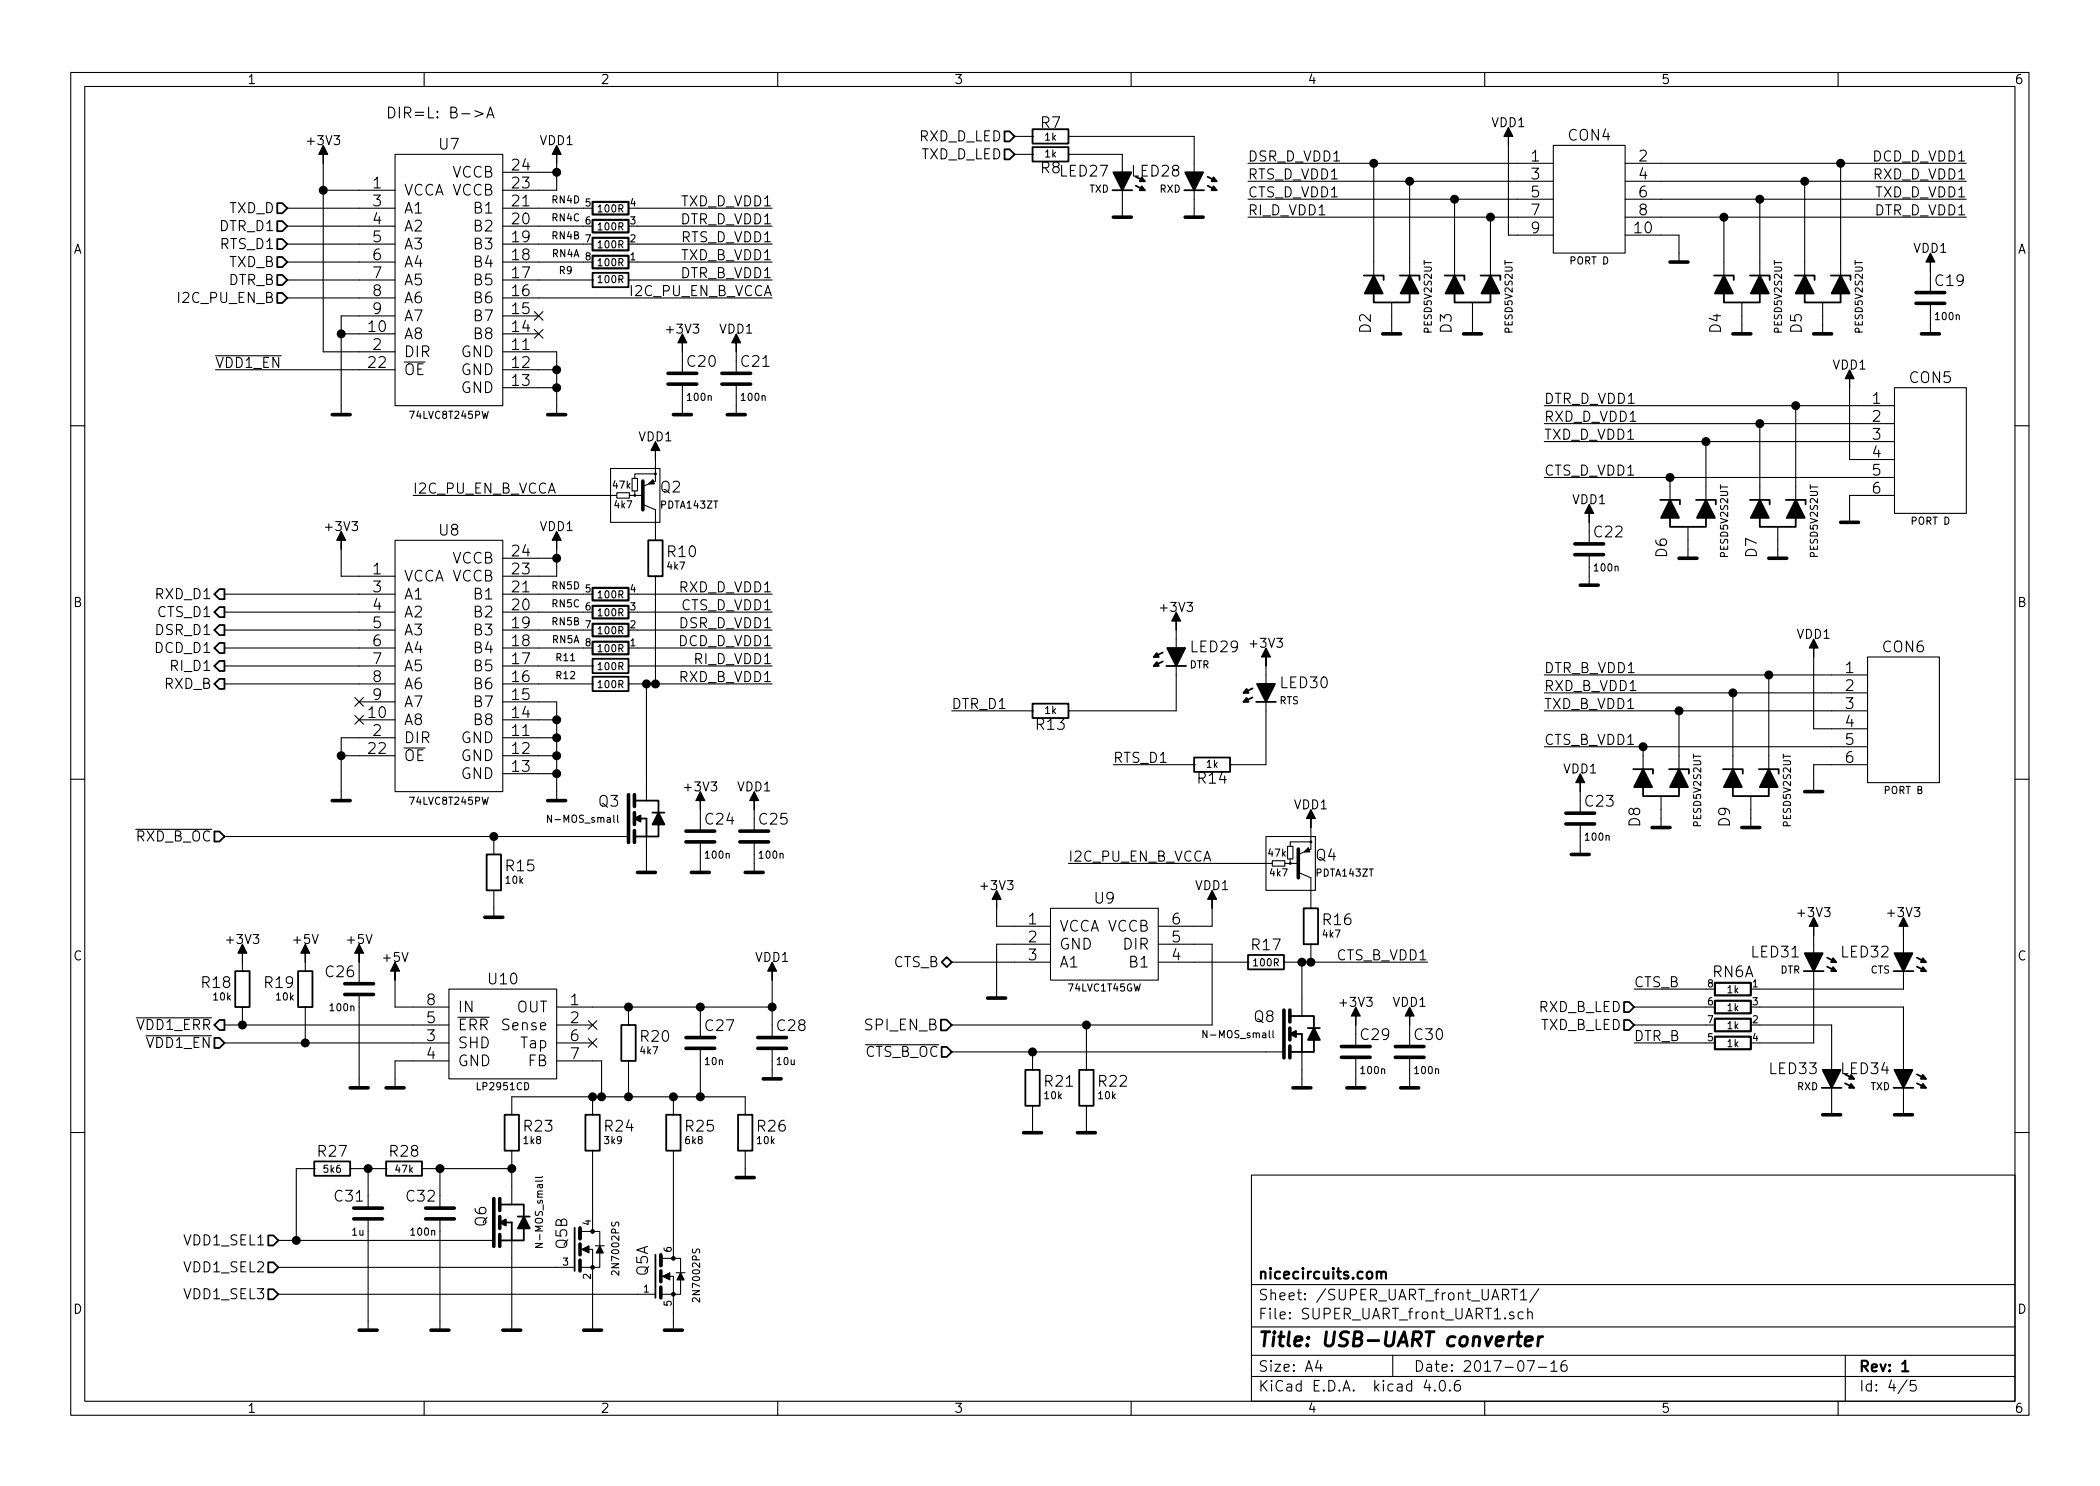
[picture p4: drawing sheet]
<svg xmlns="http://www.w3.org/2000/svg" width="297mm" height="210mm" viewBox="0 0 297 210" stroke-linecap="round" stroke-linejoin="round" font-family="sans-serif">
<g fill="none" stroke="#000" stroke-width=".15">
<path d="M10 10.3h277v189.9h-277zM12 12.2h273v186.1h-273zM60 10.3v1.9M67.2 15.7l1.2 .4-1.2 .4M68.9 16.7l.5-1.5 .5 1.5M69 16.3h.7M110 10.3v1.9M143.5 19.3h2.5M146 19.3h.1M151.1 19.3h.1M151.1 19.3h17.8v5.1M160 10.3v1.9"/>
<path d="M210 10.3v1.9M260 10.3v1.9M40.6 37.1h15.3M40.6 29.5h15.3M40.6 34.5h15.3M40.6 32h15.3M40.6 39.6h15.3M45.7 26.9h10.2M45.7 23.1v26.7h10.2M55.9 21.8h15.2v35.6h-15.2zM71.1 37.1h11.4M71.1 29.5h11.4"/>
<path d="M71.1 34.5h11.4M71.1 32h11.4M71.1 39.6h12.7M71.1 24.4h7.6M78.7 23.1v3.8h-7.6M83.8 39.6h.1M88.9 39.6h.1M88.9 37.1h20.3M88.9 39.6h20.3M90.2 29.5h19M90.2 34.5h19M90.2 32h19"/>
<path d="M143.5 21.8h2.5M146 21.8h.1M151.1 21.8h.1M151.1 21.8h7.6v2.6M158.7 26.9v3.8M168.9 26.9v3.8M176.5 23.1h43.2M176.5 25.6h43.2M176.5 28.2h43.2M176.5 30.7h43.2M194.3 23.1v15.9M199.4 25.6v13.4"/>
<path d="M205.7 28.2v10.8M210.8 30.7v8.3M213.4 20.6v12.7h6.3M219.7 20.6h10.2v15.2h-10.2zM229.9 23.1h48.2M229.9 25.6h48.2M229.9 28.2h48.2M229.9 30.7h48.2M229.9 33.3h7.6v3.8M243.8 30.7v8.3M248.9 28.2v10.8M255.3 25.6v13.4"/>
<path d="M260.3 23.1v15.9M273 38.3v3.1M30.5 52.3h25.4M30.5 50.3h9.3M40.6 42.2h15.3M48.3 47.2h7.6M55.9 44.7h-7.6v14M71.1 49.8h7.6v8.9M71.1 52.3h7.6M71.1 42.2h38.1M71.1 44.7h5.1M71.1 47.2h5.1"/>
<path d="M71.1 54.9h7.6M75.6 44.1l1.2 1.2M75.6 46.6l1.2 1.2M76.8 44.1l-1.2 1.2M76.8 46.6l-1.2 1.2M96.5 49.8v3M96.5 54.4v4.3M104.1 49.8v3M104.1 54.4v4.3M196.8 42.8v4.4M208.3 42.8v4.4M218.4 57.4h49.6"/>
<path d="M218.4 59.9h49.6M246.4 42.8v4.4M248.9 59.9v10.8M254 57.4v13.3M257.8 42.8v4.4M261.6 54.9v10.1h6.4M268 54.9h10.1v17.7h-10.1zM273 42.9v4.3M10 60.2h2M48.3 77.7v3.8h7.6M55.9 76.4h15.2v35.6h-15.2zM58.4 70.1h28.8"/>
<path d="M71.1 79h7.6M78.7 77.7v3.8h-7.6M86.4 66.3h6.9v7.6h-6.9zM87.2 69.7h1.8v.8h-1.8zM89.4 67.7h.8v1.8h-.8zM89.8 69.5v.6h-.8M89.8 70.1h1.1M90.9 71.4l1.8 .7v4.3M92.7 76.4h.1M92.7 67.1h-2.9v.6M92.7 65v3.1l-1.8 .7M218.4 62.5h49.6"/>
<path d="M218.4 67.6h49.6M224.8 73.9v3.1M224.8 78.5v4.3M236.2 67.6v3.1M238.8 74.5v4.5M241.3 62.5v8.2M251.5 74.5v4.5M268 70.1h-6.4v3.8M285 60.2h2M31.7 94.2h24.2M31.7 86.6h24.2M31.7 91.7h24.2"/>
<path d="M31.7 89.1h24.2M31.7 84.1h24.2M31.7 96.8h24.2M50.2 98.7l1.2 1.2M50.8 99.3h5.1M51.4 98.7l-1.2 1.2M71.1 99.3h7.6v14M71.1 94.2h12.7M71.1 86.6h11.4M71.1 91.7h11.4M71.1 89.1h11.4M71.1 84.1h11.4"/>
<path d="M71.1 96.8h12.7M83.8 94.2h.1M83.8 96.8h.1M88.9 94.2h.1M88.9 96.8h.1M88.9 94.2h20.3M88.9 91.7h20.3M88.9 96.8h20.3M90.2 86.6h19M90.2 89.1h19M90.2 84.1h19M91.4 96.8v16.5"/>
<path d="M92.7 81.5h.1M92.7 81.5v15.3M166.4 89.1v2.6M166.4 94.2v6.4h-15.3M179.1 94.2v2.6M179.1 99.3v8.9h-5.1M218.4 95.5h45.8M218.4 98h45.8M245.1 98v10.8M250.2 95.5v13.3M256.5 93v10.1h7.7M264.2 93h10.1v17.7h-10.1z"/>
<path d="M10 110.3h2M19.2 117.3h10.7M31.7 118.4h57.2M48.3 106.9h7.6M50.2 101.2l1.2 1.3M50.8 101.8h5.1M51.4 101.2l-1.2 1.3M55.9 104.4h-7.6v8.9M69.8 118.4v2.5M71.1 104.4h7.6M71.1 106.9h7.6M71.1 109.5h7.6"/>
<path d="M71.1 101.8h7.6M78 115.3v1.1l-.6-1.1v1.1M87.4 115.3v.9l.1 .2M91.4 118.4v5M99.1 114.5v3.1M99.1 119.1v4.3M106.7 114.5v3.1M106.7 119.1v4.3M134.6 100.6h11.4M146 100.6h.1M151.1 100.6h.1M157.5 108.2h11.4"/>
<path d="M168.9 108.2h.1M174 108.2h.1M179.1 118.4h7v7.6h-7zM182.1 119.8h.8v1.7h-.8zM185.4 119.1h-2.9v.7M185.4 117.1v3l-1.8 .8M218.4 100.6h45.8M218.4 105.7h45.8M223.5 112v3.1M223.5 116.6v4.3M232.4 105.7v3.1M234.9 112.6v4.5"/>
<path d="M237.5 100.6v8.2M247.6 112.6v4.5M264.2 108.2h-7.7v3.8M285 110.3h2M34.3 137.4h.1M34.3 136.1v1.3M43.2 137.4h.1M43.2 136.1v1.3M50.8 136.1v3.1M55.9 138.7v3.8h7.6M63.5 139.9h15.2v12.7h-15.2zM69.8 126h.1"/>
<path d="M69.8 120.9h.1M69.8 126v3.8M109.2 138.7v8.1M134.6 136.1h14M141 128.5v2.6h7.6M148.6 128.5h15.2v10.2h-15.2zM148.6 133.6h-7.6v7.6M151.1 122.2h28.9M163.8 133.6h7.6v11.4h-36.8M163.8 136.1h12.7M171.4 128.5v2.6h-7.6M176.5 136.1h.1"/>
<path d="M180 121.8h1.7v.7h-1.7zM181.6 136.1h.1M181.6 136.1h20.3M182.5 121.5v.7h-.8M182.5 122.2h1.1M183.6 123.4l1.8 .8v4.3M184.1 136.1v7.7M185.4 133.6h.1M185.4 128.5h.1M185.4 133.6v2.5M231.1 139.9h10.2M256.5 132.3v2.6"/>
<path d="M256.5 137.4v10.2h-7.6M269.2 132.3v2.6M269.2 137.4v2.5h-21.6M19.3 144h10.6M20.6 146.6h9.3M31.7 145h31.8M31.7 147.6h31.8M34.3 142.5h.1M34.3 142.5v2.5M43.2 142.5h.1M43.2 142.5v5.1M50.8 140.7v13.2"/>
<path d="M63.5 150.1h-7.6v3.8M64.8 143.9h4.4M72.4 157.7h.1M72.4 157.7v-2.5h33v2.5M78.7 145h5.1M78.7 147.6h5.1M78.7 142.5h30.5M78.7 150.1h6.4v5.1M83.2 147l1.2 1.2M83.2 144.4l1.2 1.2M83.8 157.7h.1M83.8 155.2v2.5"/>
<path d="M84.4 147l-1.2 1.2M84.4 144.4l-1.2 1.2M88.9 150.1h.1M88.9 145h.1M88.9 142.5v2.5M88.9 150.1v5.1M95.2 157.7h.1M95.2 155.2v2.5M99.1 142.5v4.3M99.1 148.3v6.9M105.4 157.7h.1M109.2 148.3v4.3"/>
<path d="M122.4 147.8h10.4M134.6 148.8h47M146 156.5h.1M146 151.4h.1M146 148.8v2.6M146 156.5v3.8M153.7 156.5h.1M153.7 151.4h.1M153.7 145v6.4M153.7 156.5v3.8M170.7 145.8v1l-.5-1v1M180.1 145.8v.9l.1 .1"/>
<path d="M184.1 148.8v5.1M191.8 145v3.1M191.8 149.6v4.3M199.4 145v3.1M199.4 149.6v4.3M231.1 145h10.2M231.1 147.6h10.2M231.1 142.5h10.2M248.9 145h10.2v6.4M248.9 142.5h20.3v8.9M259.1 153.9v3.8M269.2 153.9v3.8"/>
<path d="M10 160.2h2M39.4 175.5h30.4M39.4 179.3h41.9M44.4 165.3h.1M44.4 165.3h-2.5v10.2M49.5 165.3h.1M49.5 165.3h5.1M52.1 165.3v5.6M52.1 172.5v15.7M54.6 165.3h.1M59.7 165.3h.1M59.7 165.3h12.7"/>
<path d="M62.2 165.3v5.6M62.2 172.5v15.7M72.4 162.8h.1M72.4 162.8v7.6M72.4 175.5v12.7M75.7 175.9h1l-1 .6h1M76.7 166.5l-.1 .1h-.9M82 176.8h1.8v2.5h-1.8M82 174.2h2.8v5.1h-1v8.9M83.8 162.8h.1M83.8 162.8v11.4M84.2 176.3h1.3"/>
<path d="M93.5 178h2.8v5.1h-1.1v5.1M95.2 162.8h.1M95.2 162.8v15.2M105.4 162.8h.1M105.4 162.8v3.8M177 166.3h108v32h-108zM285 160.2h2M39.4 183.1h53.3M60 198.3v1.9M93.5 180.6h1.7v2.5h-1.7M95.6 180.1h1.3M110 198.3v1.9"/>
<path d="M160 198.3v1.9M177 194.8h108M177 191.8h108M177 187.8h108M177 181.8h108M186.4 192.5l-.3 1h.9M186.8 193v1M197 191.8v3M201.8 195.2l-.4 1.1h1M202.9 196.7h.1l-.1 .1v-.1v.1M203.8 195.4a.34 .34 0 0 1 .6 .2 .77 .77 0 0 1-.5 1.2 .97 .97 0 0 1-.1-1.4zM205.1 196.7h.1l-.1 .1-.1-.1h.1v.1"/>
<path d="M206.4 195.3a.59 .59 0 0 0-.7 .7l.1 .7 .2 .1h.3l.2-.1 .1-.5-.2-.2-.4-.1-.3 .3M210 198.3v1.9M213.8 182.4h.9M214.2 182.4v1.5M215.1 182.8l.4-.4v1.5M215.1 183.9h.9M215.4 185.7l-.4-.1-.3 .3 .1 .6 .2 .1 .4-.1M216 192.5h1l-.6 1.5M216.1 185.7a.38 .38 0 0 1 .6 .1v.8M216.1 185.1v1.5M217.6 193.5h1.1M217.7 182.3l-1.3 2"/>
<path d="M219.4 193l.4-.5v1.5M219.4 194h.8M221.5 192.5a.59 .59 0 0 0-.7 .7l.1 .7 .2 .1h.3l.2-.1 .1-.5-.2-.2-.4-.1-.3 .3M260 198.3v1.9M261 191.8v6.5M269.7 195.2l-1.2 2M271 195.3h-.7l-.1 .7a.62 .62 0 0 1 .7 0l.1 .2v.5l-.2 .1h-.4l-.2-.1"/>
<circle cx="89.8" cy="70.1" r=".13"/>
<circle cx="92.7" cy="67.1" r=".13"/>
<circle cx="185.4" cy="119.1" r=".13"/>
<circle cx="182.5" cy="122.2" r=".13"/>
</g>
<g fill="none" stroke="#000" stroke-width=".3">
<path d="M83.8 36.2h5.1v1.8h-5.1zM83.8 33.6h5.1v1.8h-5.1zM83.8 31.1h5.1v1.8h-5.1zM83.8 28.6h5.1v1.7h-5.1zM83.8 88.3h5.1v1.7h-5.1zM83.8 85.7h5.1v1.8h-5.1zM83.8 83.2h5.1v1.8h-5.1zM83.8 90.8h5.1v1.8h-5.1zM242.6 139.1h5v1.7h-5zM242.6 144.1h5v1.8h-5zM242.6 141.6h5v1.8h-5zM242.6 146.7h5v1.8h-5z"/>
<path d="M194.7 180.1a.38 .38 0 0 1 .7 0v.8M195.4 180.1a.36 .36 0 0 1 .3-.2 .36 .36 0 0 1 .3 .2v.8M269.1 194h.8"/>
</g>
<path d="M214.5 189.1h.8M214.9 188.4l-.2 1.8v.1l.4 .1M215.7 189.8l1-.2v-.4l-.2-.1-.6 .1-.1 .2-.1 .8 .3 .2 .5-.1M217.7 189.1l-.2 1.3M218.2 189.1a.54 .54 0 0 0-.6 .4" fill="none" stroke="#000" stroke-width=".41"/>
<g fill="none" stroke="#000" stroke-width=".25">
<path d="M142.1 18.6h.7l.7 .7-.7 .7h-.7zM146 18.3h5.1v2h-5.1zM39.2 36.4h.7l.7 .7-.7 .7h-.7zM39.2 38.9h.7l.7 .7-.7 .7h-.7zM39.2 28.7h.7l.7 .8-.7 .7h-.7zM39.2 31.3h.7l.7 .7-.7 .7h-.7zM39.2 33.8h.7l.7 .7-.7 .7h-.7zM83.8 38.6h5.1v2h-5.1zM142.1 21.1h.7l.7 .7-.7 .7h-.7zM146 20.8h5.1v2.1h-5.1zM157.4 26.9h2.7M160.7 26.3l1.2 .6"/>
<path d="M167.5 26.9h2.8M170.8 26.3l1.3 .6M170.8 25l1.3 .6M192.9 39h2.8v.6M198 39h2.8v.6M204.3 39h2.8v.6M209.4 39h2.8v.6M242.4 39h2.8v.6M247.5 39h2.8v.6M253.9 39h2.8v.6M259 39h2.7v.6M39.2 41.4h.7l.7 .8-.7 .7h-.7z"/>
<path d="M194.3 41.5v1.3h5.1v-1.3M205.7 41.5v1.3h5.1v-1.3M243.8 41.5v1.3h5.1v-1.3M255.3 41.5v1.3h5v-1.3M91.7 76.4h2v5.1h-2zM234.8 70.7h2.8v.7M236.2 73.3v1.2h5.1v-1.2M239.9 70.7h2.8v.7M247.5 70.7h2.8v.7M248.9 73.3v1.2h5.1v-1.2M252.6 70.7h2.8v.7M31 83.4h.7v1.4h-.7l-.7-.7z"/>
<path d="M31 85.9h.7v1.4h-.7l-.7-.7zM31 91h.7v1.4h-.7l-.7-.7zM31 88.4h.7v1.5h-.7l-.7-.8zM31 93.5h.7v1.4h-.7l-.7-.7zM31 96.1h.7v1.4h-.7l-.7-.7zM83.8 93.2h5.1v2h-5.1zM83.8 95.8h5.1v2h-5.1zM146 99.6h5.1v2h-5.1zM164.5 93.6l-1.3 .6M164.5 92.3l-1.3 .7M165 94.2h2.8M177.2 98.7l-1.3 .6"/>
<path d="M177.2 97.4l-1.3 .6M177.7 99.3h2.8M30.3 117.6h.7l.7 .8-.7 .7h-.7zM89.7 113.3h3.4v5.1h-1.7M89.7 118.4h1.7M89.7 115.8h1.7v2.6M92.3 115h1.7M168.9 107.2h5.1v2h-5.1zM231 108.8h2.8v.7M232.4 111.4v1.2h5.1v-1.2M236.1 108.8h2.8v.7M243.7 108.8h2.8v.7"/>
<path d="M245.1 111.4v1.2h5.1v-1.2M248.8 108.8h2.8v.7M33.3 137.4h2v5.1h-2zM42.2 137.4h2v5.1h-2zM68.8 120.9h2.1v5.1h-2.1zM133.2 136.1l.7-.7 .7 .7-.7 .7zM176.5 135.1h5.1v2.1h-5.1zM184.4 128.5h2v5.1h-2zM255.1 137.4h2.8M258.4 136.8l1.3 .6M258.4 135.5l1.3 .6M267.8 137.4h2.8"/>
<path d="M271.1 136.8l1.3 .6M271.1 135.5l1.3 .6M30.3 146.9h.7l.7 .7-.7 .7h-.7zM31 144.3h.7v1.4h-.7l-.7-.7zM71.4 157.7h2v5.1h-2zM82.8 157.7h2v5.1h-2zM87.9 145h2v5.1h-2zM94.2 157.7h2.1v5.1h-2.1zM104.4 157.7h2v5.1h-2zM133.1 144.3h.8l.7 .7-.7 .8h-.8zM133.2 148.1h.7l.7 .7-.7 .7h-.7zM145 151.4h2.1v5.1h-2.1z"/>
<path d="M152.7 151.4h2v5.1h-2zM182.4 143.8h3.5v5h-1.8M182.4 148.8h1.7M182.4 146.3h1.7v2.5M185 145.5h1.7M229.7 144.3h.7l.7 .7-.7 .7h-.7zM229.7 141.8h.7l.7 .7-.7 .7h-.7zM257.7 153.9h2.8M261 153.3l1.3 .6M267.8 153.9h2.8M271.1 153.3l1.3 .6M271.1 152l1.3 .6"/>
<path d="M37.9 174.8h.8l.7 .7-.7 .7h-.8zM37.9 178.6h.8l.7 .7-.7 .7h-.8zM44.4 164.3h5.1v2.1h-5.1zM54.6 164.3h5.1v2.1h-5.1zM70.7 170.4h3.4v5.1h-1.7M70.7 175.5h1.7M70.7 173h1.7v2.5M73.2 172.1h1.7M81.3 173.7v6.1M92.7 177.5v6.1M37.9 182.4h.8l.7 .7-.7 .7h-.8z"/>
</g>
<g fill="#000" stroke="#000" stroke-width=".25">
<path d="M157.5 24.4h2.5l-1.3 2.5zM161.5 26.4l.4 .5h-.7zM167.6 24.4h2.6l-1.3 2.5zM171.7 26.4l.4 .5h-.7zM171.7 25.1l.4 .5h-.7zM194.3 39l1.3 2.5h-2.6zM199.4 39l1.3 2.5h-2.6zM205.7 39l1.3 2.5h-2.5zM210.8 39l1.3 2.5h-2.6zM243.8 39l1.3 2.5h-2.5zM248.9 39l1.3 2.5h-2.6zM255.3 39l1.2 2.5h-2.5z"/>
<path d="M260.3 39l1.3 2.5h-2.5zM236.2 70.7l1.3 2.6h-2.6zM241.3 70.7l1.3 2.6h-2.6zM248.9 70.7l1.3 2.6h-2.6zM254 70.7l1.3 2.6h-2.6zM163.6 93.7l.3 .5h-.7zM163.6 92.4l.3 .6h-.7zM165.1 91.7h2.5l-1.2 2.5zM176.3 98.7l.3 .6h-.7zM176.3 97.5l.3 .5h-.7zM177.8 96.8h2.5l-1.2 2.5zM89.8 115.8l.8-.4v.9z"/>
<path d="M93.1 115l.9 1.7h-1.7zM232.4 108.8l1.3 2.6h-2.6zM237.5 108.8l1.3 2.6h-2.6zM245.1 108.8l1.3 2.6h-2.6zM250.2 108.8l1.3 2.6h-2.6zM255.3 134.9h2.5l-1.3 2.5zM259.3 136.8l.4 .6h-.7zM259.3 135.6l.4 .5h-.7zM268 134.9h2.5l-1.3 2.5zM272 136.8l.4 .6h-.7zM272 135.6l.4 .5h-.7zM182.5 146.3l.8-.4v.8z"/>
<path d="M185.9 145.5l.8 1.6h-1.7zM257.8 151.4h2.5l-1.2 2.5zM261.8 153.4l.5 .5h-.8zM268 151.4h2.5l-1.3 2.5zM272 153.4l.4 .5h-.7zM272 152.1l.4 .5h-.7zM70.7 173l.9-.5v.9zM74.1 172.1l.8 1.7h-1.6z"/>
<circle cx="45.7" cy="26.9" r=".51"/>
<circle cx="78.7" cy="24.4" r=".51"/>
<circle cx="194.3" cy="23.1" r=".51"/>
<circle cx="199.4" cy="25.6" r=".51"/>
<circle cx="205.7" cy="28.2" r=".51"/>
<circle cx="210.8" cy="30.7" r=".51"/>
<circle cx="243.8" cy="30.7" r=".51"/>
<circle cx="248.9" cy="28.2" r=".51"/>
<circle cx="255.3" cy="25.6" r=".51"/>
<circle cx="260.3" cy="23.1" r=".51"/>
<circle cx="48.3" cy="47.2" r=".51"/>
<circle cx="78.7" cy="52.3" r=".51"/>
<circle cx="78.7" cy="54.9" r=".51"/>
<circle cx="248.9" cy="59.9" r=".51"/>
<circle cx="254" cy="57.4" r=".51"/>
<circle cx="78.7" cy="79" r=".51"/>
<circle cx="236.2" cy="67.6" r=".51"/>
<circle cx="241.3" cy="62.5" r=".51"/>
<circle cx="91.4" cy="96.8" r=".51"/>
<circle cx="92.7" cy="96.8" r=".51"/>
<circle cx="245.1" cy="98" r=".51"/>
<circle cx="250.2" cy="95.5" r=".51"/>
<circle cx="48.3" cy="106.9" r=".51"/>
<circle cx="69.9" cy="118.4" r=".51"/>
<circle cx="78.7" cy="104.4" r=".51"/>
<circle cx="78.7" cy="101.8" r=".51"/>
<circle cx="78.7" cy="109.5" r=".51"/>
<circle cx="78.7" cy="106.9" r=".51"/>
<circle cx="232.4" cy="105.7" r=".51"/>
<circle cx="237.5" cy="100.6" r=".51"/>
<circle cx="184.2" cy="136.1" r=".51"/>
<circle cx="185.4" cy="136.1" r=".51"/>
<circle cx="34.3" cy="145" r=".51"/>
<circle cx="43.2" cy="147.6" r=".51"/>
<circle cx="83.8" cy="155.2" r=".51"/>
<circle cx="85.1" cy="155.2" r=".51"/>
<circle cx="88.9" cy="155.2" r=".51"/>
<circle cx="88.9" cy="142.5" r=".51"/>
<circle cx="95.3" cy="155.2" r=".51"/>
<circle cx="99.1" cy="155.2" r=".51"/>
<circle cx="99.1" cy="142.5" r=".51"/>
<circle cx="109.2" cy="142.5" r=".51"/>
<circle cx="146.1" cy="148.8" r=".51"/>
<circle cx="153.7" cy="145" r=".51"/>
<circle cx="41.9" cy="175.5" r=".51"/>
<circle cx="52.1" cy="165.3" r=".51"/>
<circle cx="62.2" cy="165.3" r=".51"/>
<circle cx="72.4" cy="165.3" r=".51"/>
</g>
<g fill="#000" stroke="#000" stroke-width=".15">
<path d="M45.7 20.6l.7 1.2h-.7v1.3v-1.3h-.6zM78.7 20.6l.7 1.2h-.7v1.3v-1.3h-.6zM213.4 18l.6 1.3h-.6v1.3v-1.3h-.7zM273 35.8l.7 1.3h-.7v1.2v-1.2h-.6zM96.5 47.2l.7 1.3h-.7v1.3v-1.3h-.6zM104.1 47.2l.7 1.3h-.7v1.3v-1.3h-.6zM261.6 52.3l.7 1.3h-.7v1.3v-1.3h-.6zM48.3 75.2l.6 1.2h-.6v1.3v-1.3h-.7zM78.7 75.2l.7 1.2h-.7v1.3v-1.3h-.6zM91.7 68.5l.7-.6 .2 .6zM92.7 62.5l.6 1.2h-.6v1.3v-1.3h-.6zM224.8 71.4l.6 1.2h-.6v1.3v-1.3h-.6z"/>
<path d="M166.4 86.6l.6 1.3h-.6v1.2v-1.2h-.7zM179.1 91.7l.6 1.3h-.6v1.2v-1.2h-.7zM256.5 90.4l.7 1.3h-.7v1.3v-1.3h-.6zM99.1 112l.6 1.3h-.6v1.2v-1.2h-.7zM106.7 112l.6 1.3h-.6v1.2v-1.2h-.7zM185.4 114.5l.7 1.3h-.7v1.3v-1.3h-.6zM223.5 109.5l.7 1.2h-.7v1.3v-1.3h-.6zM34.3 133.6l.6 1.3h-.6v1.2v-1.2h-.6zM43.2 133.6l.6 1.3h-.6v1.2v-1.2h-.7zM50.8 133.6l.6 1.3h-.6v1.2v-1.2h-.6zM55.9 136.1l.6 1.3h-.6v1.3v-1.3h-.7zM109.2 136.1l.7 1.3h-.7v1.3v-1.3h-.6z"/>
<path d="M141 126l.6 1.2h-.6v1.3v-1.3h-.7zM171.4 126l.7 1.2h-.7v1.3v-1.3h-.6zM184.5 120.5l.6-.6 .2 .6zM256.5 129.8l.7 1.3h-.7v1.2v-1.2h-.6zM269.2 129.8l.7 1.3h-.7v1.2v-1.2h-.6zM191.8 142.5l.6 1.3h-.6v1.2v-1.2h-.7zM199.4 142.5l.6 1.3h-.6v1.2v-1.2h-.6zM82.3 176.8l1-.5v1zM84.8 176.3l.5 1h-1zM93.7 180.6l1-.5v1zM96.3 180.1l.5 1h-1z"/>
<circle cx="83.8" cy="179.3" r=".25"/>
<circle cx="83.8" cy="174.2" r=".25"/>
<circle cx="95.2" cy="178" r=".25"/>
<circle cx="95.2" cy="183.1" r=".25"/>
</g>
<g fill="none" stroke="#000" stroke-width=".51">
<path d="M157.5 30.7h2.5M167.6 30.7h2.6M236.2 37.1h2.6M47 58.7h2.5M77.5 58.7h2.5M94.5 54.4h4.1M94.5 52.8h4.1M95.2 58.7h2.6M102.1 54.4h4.1M102.1 52.8h4.1M102.9 58.7h2.5M195.6 47.2h2.5"/>
<path d="M207 47.2h2.5M245.1 47.2h2.5M256.5 47.2h2.6M271 42.9h4.1M271 41.4h4.1M271.8 47.2h2.5M90.9 68.1v4M222.8 78.5h4M222.8 77h4M237.5 79h2.5M250.2 79h2.5M260.3 73.9h2.6"/>
<path d="M223.5 82.8h2.6M47 113.3h2.5M77.5 113.3h2.5M88.9 112.4v6.8M89.7 112.4v1.7M89.7 115v1.7M89.7 117.5v1.7M97 119.1h4.1M97 117.6h4.1M104.6 119.1h4.1M104.6 117.6h4.1M221.5 116.6h4.1"/>
<path d="M221.5 115.1h4.1M233.7 117.1h2.5M246.4 117.1h2.5M255.3 112h2.5M48.8 139.2h4M68.6 129.8h2.5M90.2 123.4h2.5M97.8 123.4h2.5M105.4 123.4h2.5M183.6 120.1v4.1M222.2 120.9h2.6M48.8 140.7h4"/>
<path d="M49.5 153.9h2.6M54.6 153.9h2.5M97 148.3h4.1M97 146.8h4.1M107.2 148.3h4.1M107.2 146.8h4.1M107.9 152.6h2.6M139.7 141.2h2.5M181.6 142.9v6.8M182.4 142.9v1.7M182.4 145.5v1.6M182.4 148v1.7"/>
<path d="M182.9 153.9h2.5M189.7 149.6h4.1M189.7 148.1h4.1M190.5 153.9h2.5M197.4 149.6h4M197.4 148.1h4M198.1 153.9h2.6M257.8 157.7h2.5M268 157.7h2.5M50 172.5h4.1M50 170.9h4.1M60.2 172.5h4.1"/>
<path d="M60.2 170.9h4.1M69.8 169.6v6.7M70.7 169.6v1.7M70.7 172.1v1.7M70.7 174.7v1.6M82 173.7v1.6M82 176v1.5M82 178.3v1.5M93.5 177.5v1.6M93.5 179.8v1.6M104.1 166.6h2.6M144.8 160.3h2.5"/>
<path d="M152.4 160.3h2.5M50.8 188.2h2.5M61 188.2h2.5M71.1 188.2h2.6M82.5 188.2h2.6M93.5 182.1v1.5M94 188.2h2.5"/>
</g>
<text font-size="2.8" x="178" y="190.5">Title: USB-UART converter</text>
<g font-size="2.1">
<text x="54.6" y="16.8">DIR=L: B-&gt;A</text>
<text x="62.2" y="21.2">U7</text>
<text x="147.2" y="18.1">R7</text>
<text x="216.6" y="22.9">1</text>
<text x="221.8" y="19.9">CON4</text>
<text x="231.8" y="22.9">2</text>
<text x="52.8" y="26.7">1</text>
<text x="52.8" y="29.2">3</text>
<text x="57.1" y="27.7">VCCA VCCB</text>
<text x="63.8" y="25.1">VCCB</text>
<text x="72.5" y="29.2">21</text>
<text x="72.5" y="26.7">23</text>
<text x="72.5" y="24.1">24</text>
<text x="147.2" y="24.5">R8LED27</text>
<text x="160.2" y="25">LED28</text>
<text x="216.6" y="25.4">3</text>
<text x="216.6" y="27.9">5</text>
<text x="231.8" y="25.4">4</text>
<text x="231.8" y="27.9">6</text>
<text x="52.8" y="31.7">4</text>
<text x="52.8" y="34.3">5</text>
<text x="57.1" y="30.2">A1</text>
<text x="57.1" y="32.8">A2</text>
<text x="57.1" y="35.3">A3</text>
<text x="67.1" y="32.8">B2</text>
<text x="67.1" y="30.2">B1</text>
<text x="67.1" y="35.3">B3</text>
<text x="72.5" y="31.7">20</text>
<text x="72.5" y="34.3">19</text>
<text x="216.6" y="30.5">7</text>
<text x="216.6" y="33">9</text>
<text x="231.2" y="33">10</text>
<text x="231.8" y="30.5">8</text>
<text x="52.8" y="36.8">6</text>
<text x="52.8" y="39.4">7</text>
<text x="52.8" y="41.9">8</text>
<text x="57.1" y="37.8">A4</text>
<text x="57.1" y="40.4">A5</text>
<text x="67.1" y="40.4">B5</text>
<text x="67.1" y="37.8">B4</text>
<text x="72.5" y="41.9">16</text>
<text x="72.5" y="39.4">17</text>
<text x="72.5" y="36.8">18</text>
<text x="273.8" y="40.5">C19</text>
<text x="52.2" y="47">10</text>
<text x="52.8" y="44.4">9</text>
<text x="57.1" y="42.9">A6</text>
<text x="57.1" y="45.5">A7</text>
<text x="67.1" y="45.5">B7</text>
<text x="67.1" y="42.9">B6</text>
<text x="72.5" y="47">14</text>
<text x="72.5" y="44.4">15</text>
<text x="193.9" y="47.1" transform="rotate(-90 193.9 47.1)">D2</text>
<text x="205.3" y="47.1" transform="rotate(-90 205.3 47.1)">D3</text>
<text x="243.4" y="47.1" transform="rotate(-90 243.4 47.1)">D4</text>
<text x="254.9" y="47.1" transform="rotate(-90 254.9 47.1)">D5</text>
<text x="52.2" y="52.1">22</text>
<text x="52.8" y="49.5">2</text>
<text x="57.1" y="50.5">DIR</text>
<text x="57.1" y="48">A8</text>
<text x="57.1" y="53.1">OE</text>
<text x="65.1" y="50.5">GND</text>
<text x="65.1" y="53.1">GND</text>
<text x="67.1" y="48">B8</text>
<text x="72.5" y="49.5">11</text>
<text x="72.5" y="52.1">12</text>
<text x="97.3" y="51.9">C20</text>
<text x="104.9" y="51.9">C21</text>
<text x="65.1" y="55.6">GND</text>
<text x="72.5" y="54.6">13</text>
<text x="264.8" y="57.1">1</text>
<text x="264.8" y="59.7">2</text>
<text x="270.1" y="54.2">CON5</text>
<text x="264.8" y="62.2">3</text>
<text x="264.8" y="64.8">4</text>
<text x="93.5" y="69.7">Q2</text>
<text x="264.8" y="67.3">5</text>
<text x="264.8" y="69.8">6</text>
<text x="62.2" y="75.8">U8</text>
<text x="225.6" y="76">C22</text>
<text x="52.8" y="81.3">1</text>
<text x="52.8" y="83.8">3</text>
<text x="57.1" y="82.3">VCCA VCCB</text>
<text x="63.8" y="79.8">VCCB</text>
<text x="72.5" y="83.8">21</text>
<text x="72.5" y="81.3">23</text>
<text x="72.5" y="78.7">24</text>
<text x="94.5" y="78.8">R10</text>
<text x="235.8" y="78.8" transform="rotate(-90 235.8 78.8)">D6</text>
<text x="248.5" y="78.8" transform="rotate(-90 248.5 78.8)">D7</text>
<text x="52.8" y="86.4">4</text>
<text x="52.8" y="88.9">5</text>
<text x="57.1" y="84.8">A1</text>
<text x="57.1" y="87.4">A2</text>
<text x="57.1" y="89.9">A3</text>
<text x="67.1" y="87.4">B2</text>
<text x="67.1" y="84.8">B1</text>
<text x="67.1" y="89.9">B3</text>
<text x="72.5" y="86.4">20</text>
<text x="72.5" y="88.9">19</text>
<text x="52.8" y="91.4">6</text>
<text x="52.8" y="94">7</text>
<text x="57.1" y="92.5">A4</text>
<text x="57.1" y="95">A5</text>
<text x="67.1" y="95">B5</text>
<text x="67.1" y="92.5">B4</text>
<text x="72.5" y="94">17</text>
<text x="72.5" y="91.4">18</text>
<text x="168.5" y="92.3">LED29</text>
<text x="261" y="95.2">1</text>
<text x="266.3" y="92.3">CON6</text>
<text x="52.2" y="101.6">10</text>
<text x="52.8" y="96.5">8</text>
<text x="52.8" y="99.1">9</text>
<text x="57.1" y="97.5">A6</text>
<text x="57.1" y="100.1">A7</text>
<text x="67.1" y="100.1">B7</text>
<text x="67.1" y="97.5">B6</text>
<text x="72.5" y="101.6">14</text>
<text x="72.5" y="99.1">15</text>
<text x="72.5" y="96.5">16</text>
<text x="181.2" y="97.4">LED30</text>
<text x="261" y="97.8">2</text>
<text x="261" y="100.3">3</text>
<text x="52.2" y="106.7">22</text>
<text x="52.8" y="104.1">2</text>
<text x="57.1" y="105.2">DIR</text>
<text x="57.1" y="102.6">A8</text>
<text x="57.1" y="107.7">OE</text>
<text x="65.1" y="105.2">GND</text>
<text x="65.1" y="107.7">GND</text>
<text x="67.1" y="102.6">B8</text>
<text x="72.5" y="104.1">11</text>
<text x="72.5" y="106.7">12</text>
<text x="146.7" y="103.3">R13</text>
<text x="261" y="102.9">4</text>
<text x="261" y="105.4">5</text>
<text x="261" y="107.9">6</text>
<text x="65.1" y="110.2">GND</text>
<text x="72.5" y="109.2">13</text>
<text x="169.5" y="110.9">R14</text>
<text x="84.7" y="114.1">Q3</text>
<text x="99.8" y="116.7">C24</text>
<text x="107.5" y="116.7">C25</text>
<text x="224.3" y="114.1">C23</text>
<text x="232" y="116.9" transform="rotate(-90 232 116.9)">D8</text>
<text x="244.7" y="116.9" transform="rotate(-90 244.7 116.9)">D9</text>
<text x="71.7" y="123.3">R15</text>
<text x="186.2" y="121.8">Q4</text>
<text x="145.5" y="130.8">1</text>
<text x="149.9" y="131.8">VCCA VCCB</text>
<text x="154.9" y="127.9">U9</text>
<text x="165.8" y="130.8">6</text>
<text x="187.2" y="130.9">R16</text>
<text x="145.5" y="133.3">2</text>
<text x="145.5" y="135.9">3</text>
<text x="149.9" y="134.4">GND</text>
<text x="149.9" y="136.9">A1</text>
<text x="158.9" y="134.4">DIR</text>
<text x="159.8" y="136.9">B1</text>
<text x="165.8" y="135.9">4</text>
<text x="165.8" y="133.3">5</text>
<text x="177.1" y="134.5">R17</text>
<text x="247.8" y="135.5">LED31</text>
<text x="260.5" y="135.5">LED32</text>
<text x="28.6" y="139.8">R18</text>
<text x="37.5" y="139.8">R19</text>
<text x="46.2" y="138.3">C26</text>
<text x="60.4" y="142.2">8</text>
<text x="64.8" y="143.3">IN</text>
<text x="69.2" y="139.3">U10</text>
<text x="73" y="143.3">OUT</text>
<text x="80.7" y="142.2">1</text>
<text x="242.2" y="138.3">RN6A</text>
<text x="60.4" y="147.3">3</text>
<text x="60.4" y="149.9">4</text>
<text x="60.4" y="144.8">5</text>
<text x="64.8" y="148.3">SHD</text>
<text x="64.8" y="145.8">ERR</text>
<text x="71.2" y="145.8">Sense</text>
<text x="73.7" y="148.3">Tap</text>
<text x="80.7" y="144.8">2</text>
<text x="80.7" y="147.3">6</text>
<text x="80.7" y="149.9">7</text>
<text x="90.7" y="147.4">R20</text>
<text x="99.8" y="145.9">C27</text>
<text x="110" y="145.9">C28</text>
<text x="122.4" y="145.8">SPI_EN_B</text>
<text x="177.4" y="144.6">Q8</text>
<text x="192.6" y="147.2">C29</text>
<text x="200.2" y="147.2">C30</text>
<text x="64.8" y="150.9">GND</text>
<text x="74.7" y="150.9">FB</text>
<text x="147.9" y="153.8">R21</text>
<text x="155.5" y="153.8">R22</text>
<text x="250.3" y="152">LED33</text>
<text x="260.5" y="152">LED34</text>
<text x="74.2" y="160.1">R23</text>
<text x="85.6" y="160.1">R24</text>
<text x="97.1" y="160.1">R25</text>
<text x="107.2" y="160.1">R26</text>
<text x="45.1" y="163.7">R27</text>
<text x="55.2" y="163.7">R28</text>
<text x="47.4" y="170">C31</text>
<text x="57.6" y="170">C32</text>
<text x="68.8" y="173.5" transform="rotate(-90 68.8 173.5)">Q6</text>
<text x="80.2" y="176.7" transform="rotate(-90 80.2 176.7)">Q5B</text>
<text x="91.7" y="180.6" transform="rotate(-90 91.7 180.6)">Q5A</text>
<text x="178" y="184">Sheet: /SUPER_UART_front_UART1/</text>
<text x="178" y="181">nicecircuits.com</text>
<text x="178" y="186.7">File: SUPER_UART_front_UART1.sch</text>
<text x="178" y="196.9">KiCad E.D.A. kicad 4.0.6</text>
<text x="178" y="194.1">Size: A4</text>
<text x="200" y="194.1">Date: 2017-07-16</text>
<text x="263" y="194.1">Rev: 1</text>
<text x="263" y="196.9">Id: 4/5</text>
</g>
<g font-size="2">
<text x="129.9" y="20">RXD_D_LED</text>
<text x="130.1" y="22.5">TXD_D_LED</text>
<text x="176.5" y="22.9">DSR_D_VDD1</text>
<text x="264.9" y="22.9">DCD_D_VDD1</text>
<text x="96.3" y="29.2">TXD_D_VDD1</text>
<text x="176.5" y="27.9">CTS_D_VDD1</text>
<text x="176.5" y="25.4">RTS_D_VDD1</text>
<text x="265" y="25.4">RXD_D_VDD1</text>
<text x="265.3" y="27.9">TXD_D_VDD1</text>
<text x="31.1" y="32.7">DTR_D1</text>
<text x="31.2" y="35.2">RTS_D1</text>
<text x="32.3" y="30.2">TXD_D</text>
<text x="96.2" y="31.7">DTR_D_VDD1</text>
<text x="96.3" y="34.3">RTS_D_VDD1</text>
<text x="176.5" y="30.5">RI_D_VDD1</text>
<text x="265.2" y="30.5">DTR_D_VDD1</text>
<text x="32.2" y="40.3">DTR_B</text>
<text x="32.3" y="37.8">TXD_B</text>
<text x="89.2" y="41.9">I2C_PU_EN_B_VCCA</text>
<text x="96.2" y="39.4">DTR_B_VDD1</text>
<text x="96.3" y="36.8">TXD_B_VDD1</text>
<text x="25.5" y="42.9">I2C_PU_EN_B</text>
<text x="30.5" y="52.1">VDD1_EN</text>
<text x="218.4" y="57.1">DTR_D_VDD1</text>
<text x="218.4" y="59.7">RXD_D_VDD1</text>
<text x="218.4" y="62.2">TXD_D_VDD1</text>
<text x="58.4" y="69.8">I2C_PU_EN_B_VCCA</text>
<text x="218.4" y="67.3">CTS_D_VDD1</text>
<text x="96.1" y="83.8">RXD_D_VDD1</text>
<text x="22.1" y="84.8">RXD_D1</text>
<text x="22.1" y="89.9">DSR_D1</text>
<text x="22.3" y="87.3">CTS_D1</text>
<text x="96.1" y="88.9">DSR_D_VDD1</text>
<text x="96.3" y="86.4">CTS_D_VDD1</text>
<text x="22" y="92.4">DCD_D1</text>
<text x="24.3" y="94.9">RI_D1</text>
<text x="96" y="91.4">DCD_D_VDD1</text>
<text x="98.3" y="94">RI_D_VDD1</text>
<text x="218.4" y="95.2">DTR_B_VDD1</text>
<text x="23.2" y="97.5">RXD_B</text>
<text x="96.1" y="96.5">RXD_B_VDD1</text>
<text x="134.6" y="100.3">DTR_D1</text>
<text x="218.4" y="97.8">RXD_B_VDD1</text>
<text x="218.4" y="100.3">TXD_B_VDD1</text>
<text x="157.5" y="107.9">RTS_D1</text>
<text x="218.4" y="105.4">CTS_B_VDD1</text>
<text x="19.1" y="119.1">RXD_B_OC</text>
<text x="151.1" y="121.9">I2C_PU_EN_B_VCCA</text>
<text x="126.3" y="136.8">CTS_B</text>
<text x="189.1" y="135.9">CTS_B_VDD1</text>
<text x="217.5" y="143.2">RXD_B_LED</text>
<text x="231.1" y="139.7">CTS_B</text>
<text x="19.4" y="145.7">VDD1_ERR</text>
<text x="20.8" y="148.3">VDD1_EN</text>
<text x="122.2" y="149.5">CTS_B_OC</text>
<text x="217.8" y="145.7">TXD_B_LED</text>
<text x="231.1" y="147.3">DTR_B</text>
<text x="26.2" y="176.2">VDD1_SEL1</text>
<text x="26.2" y="180">VDD1_SEL2</text>
<text x="26.2" y="183.8">VDD1_SEL3</text>
</g>
<g font-size="1.8">
<text x="35" y="11.9">1</text>
<text x="85" y="11.9">2</text>
<text x="135" y="11.9">3</text>
<text x="185" y="11.9">4</text>
<text x="235" y="11.9">5</text>
<text x="285" y="11.9">6</text>
<text x="211" y="18">VDD1</text>
<text x="43.6" y="20.5">+3V3</text>
<text x="76.4" y="20.5">VDD1</text>
<text x="10.4" y="35.9">A</text>
<text x="270.7" y="35.8">VDD1</text>
<text x="285.4" y="35.9">A</text>
<text x="94.4" y="47.2">+3V3</text>
<text x="101.8" y="47.2">VDD1</text>
<text x="259.3" y="52.3">VDD1</text>
<text x="90.3" y="62.4">VDD1</text>
<text x="222.4" y="71.3">VDD1</text>
<text x="46.2" y="75.1">+3V3</text>
<text x="76.4" y="75.1">VDD1</text>
<text x="10.4" y="85.9">B</text>
<text x="164.3" y="86.6">+3V3</text>
<text x="285.4" y="85.9">B</text>
<text x="177" y="91.6">+3V3</text>
<text x="254.2" y="90.4">VDD1</text>
<text x="97" y="112">+3V3</text>
<text x="104.3" y="112">VDD1</text>
<text x="221.2" y="109.4">VDD1</text>
<text x="183.1" y="114.5">VDD1</text>
<text x="138.9" y="125.9">+3V3</text>
<text x="169.1" y="125.9">VDD1</text>
<text x="254.5" y="129.7">+3V3</text>
<text x="267.2" y="129.7">+3V3</text>
<text x="10.4" y="135.9">C</text>
<text x="32.2" y="133.5">+3V3</text>
<text x="41.6" y="133.5">+5V</text>
<text x="49.2" y="133.5">+5V</text>
<text x="54.3" y="136.1">+5V</text>
<text x="106.9" y="136.1">VDD1</text>
<text x="285.4" y="135.9">C</text>
<text x="189.7" y="142.4">+3V3</text>
<text x="197" y="142.4">VDD1</text>
<text x="10.4" y="185.9">D</text>
<text x="285.4" y="185.9">D</text>
<text x="35" y="199.9">1</text>
<text x="85" y="199.9">2</text>
<text x="135" y="199.9">3</text>
<text x="185" y="199.9">4</text>
<text x="235" y="199.9">5</text>
<text x="285" y="199.9">6</text>
</g>
<g font-size="1.4">
<text x="147.8" y="19.9">1k</text>
<text x="147.8" y="22.3">1k</text>
<text x="78.1" y="28.8">RN4D</text>
<text x="82.8" y="29.2">5</text>
<text x="89.2" y="29.2">4</text>
<text x="154.1" y="27.2">TXD</text>
<text x="164" y="27.2">RXD</text>
<text x="78.1" y="33.9">RN4B</text>
<text x="78.1" y="31.3">RN4C</text>
<text x="82.8" y="34.3">7</text>
<text x="82.8" y="31.7">6</text>
<text x="84.7" y="35.1">100R</text>
<text x="84.7" y="32.6">100R</text>
<text x="84.7" y="30">100R</text>
<text x="89.2" y="34.3">2</text>
<text x="89.2" y="31.7">3</text>
<text x="78.1" y="36.4">RN4A</text>
<text x="79.1" y="38.8">R9</text>
<text x="82.8" y="36.8">8</text>
<text x="84.7" y="37.7">100R</text>
<text x="84.7" y="40.1">100R</text>
<text x="89.2" y="36.8">1</text>
<text x="222.1" y="37.4">PORT D</text>
<text x="202.5" y="47" transform="rotate(-90 202.5 47)">PESD5V2S2UT</text>
<text x="213.9" y="47" transform="rotate(-90 213.9 47)">PESD5V2S2UT</text>
<text x="252" y="47" transform="rotate(-90 252 47)">PESD5V2S2UT</text>
<text x="263.5" y="47" transform="rotate(-90 263.5 47)">PESD5V2S2UT</text>
<text x="273.9" y="45.3">100n</text>
<text x="58.2" y="59.3">74LVC8T245PW</text>
<text x="97.3" y="56.7">100n</text>
<text x="105" y="56.7">100n</text>
<text x="86.7" y="69.1">47k</text>
<text x="87" y="71.9">4k7</text>
<text x="93.5" y="72">PDTA143ZT</text>
<text x="270.4" y="74.2">PORT D</text>
<text x="78.1" y="83.4">RN5D</text>
<text x="82.8" y="83.8">5</text>
<text x="89.2" y="83.8">4</text>
<text x="94.4" y="80.6">4k7</text>
<text x="225.6" y="80.8">100n</text>
<text x="244.4" y="78.7" transform="rotate(-90 244.4 78.7)">PESD5V2S2UT</text>
<text x="257.1" y="78.7" transform="rotate(-90 257.1 78.7)">PESD5V2S2UT</text>
<text x="78.1" y="88.5">RN5B</text>
<text x="78.1" y="85.9">RN5C</text>
<text x="82.8" y="88.9">7</text>
<text x="82.8" y="86.4">6</text>
<text x="84.7" y="89.7">100R</text>
<text x="84.7" y="87.2">100R</text>
<text x="84.7" y="84.7">100R</text>
<text x="89.2" y="88.9">2</text>
<text x="89.2" y="86.4">3</text>
<text x="78.1" y="91">RN5A</text>
<text x="78.7" y="93.5">R11</text>
<text x="82.8" y="91.4">8</text>
<text x="84.7" y="94.8">100R</text>
<text x="84.7" y="92.3">100R</text>
<text x="89.2" y="91.4">1</text>
<text x="168.2" y="94.6">DTR</text>
<text x="78.7" y="96.1">R12</text>
<text x="84.7" y="97.4">100R</text>
<text x="147.8" y="101">1k</text>
<text x="180.9" y="99.6">RTS</text>
<text x="58.2" y="113.9">74LVC8T245PW</text>
<text x="170.7" y="108.6">1k</text>
<text x="266.6" y="112.3">PORT B</text>
<text x="77.9" y="116.4">N-MOS_small</text>
<text x="224.3" y="118.9">100n</text>
<text x="240.6" y="116.8" transform="rotate(-90 240.6 116.8)">PESD5V2S2UT</text>
<text x="253.3" y="116.8" transform="rotate(-90 253.3 116.8)">PESD5V2S2UT</text>
<text x="71.6" y="125">10k</text>
<text x="99.9" y="121.5">100n</text>
<text x="107.5" y="121.5">100n</text>
<text x="179.5" y="121.2">47k</text>
<text x="179.7" y="124">4k7</text>
<text x="186.2" y="124">PDTA143ZT</text>
<text x="177.4" y="136.7">100R</text>
<text x="187.1" y="132.7">4k7</text>
<text x="251.8" y="137.7">DTR</text>
<text x="264.6" y="137.7">CTS</text>
<text x="30.2" y="141.5">10k</text>
<text x="39.1" y="141.5">10k</text>
<text x="46.8" y="143.1">100n</text>
<text x="151.2" y="140.3">74LVC1T45GW</text>
<text x="241.6" y="139.7">8</text>
<text x="241.6" y="142.2">6</text>
<text x="244.3" y="140.5">1k</text>
<text x="244.3" y="143.1">1k</text>
<text x="247.9" y="139.7">1</text>
<text x="247.9" y="142.2">3</text>
<text x="90.6" y="149.2">4k7</text>
<text x="170.6" y="146.9">N-MOS_small</text>
<text x="241.6" y="144.8">7</text>
<text x="241.6" y="147.3">5</text>
<text x="244.3" y="145.6">1k</text>
<text x="244.3" y="148.2">1k</text>
<text x="247.9" y="144.8">2</text>
<text x="247.9" y="147.3">4</text>
<text x="67.6" y="154.2">LP2951CD</text>
<text x="99.8" y="150.7">10n</text>
<text x="109.9" y="150.7">10u</text>
<text x="147.8" y="155.5">10k</text>
<text x="155.4" y="155.5">10k</text>
<text x="192.6" y="152">100n</text>
<text x="200.2" y="152">100n</text>
<text x="254.2" y="154.2">RXD</text>
<text x="264.6" y="154.2">TXD</text>
<text x="74.1" y="161.9">1k8</text>
<text x="85.5" y="161.9">3k9</text>
<text x="97" y="161.9">6k8</text>
<text x="107.1" y="161.9">10k</text>
<text x="45.8" y="165.9">5k6</text>
<text x="56" y="165.9">47k</text>
<text x="83.6" y="173.3" transform="rotate(-90 83.6 173.3)">4</text>
<text x="49.8" y="174.8">1u</text>
<text x="58.2" y="174.8">100n</text>
<text x="76.8" y="176.1" transform="rotate(-90 76.8 176.1)">N-MOS_small</text>
<text x="79.6" y="179.1">3</text>
<text x="95" y="177.2" transform="rotate(-90 95 177.2)">6</text>
<text x="83.6" y="181" transform="rotate(-90 83.6 181)">2</text>
<text x="87.6" y="180.1" transform="rotate(-90 87.6 180.1)">2N7002PS</text>
<text x="91.1" y="182.9">1</text>
<text x="95" y="184.8" transform="rotate(-90 95 184.8)">5</text>
<text x="99" y="183.9" transform="rotate(-90 99 183.9)">2N7002PS</text>
</g>
</svg>
